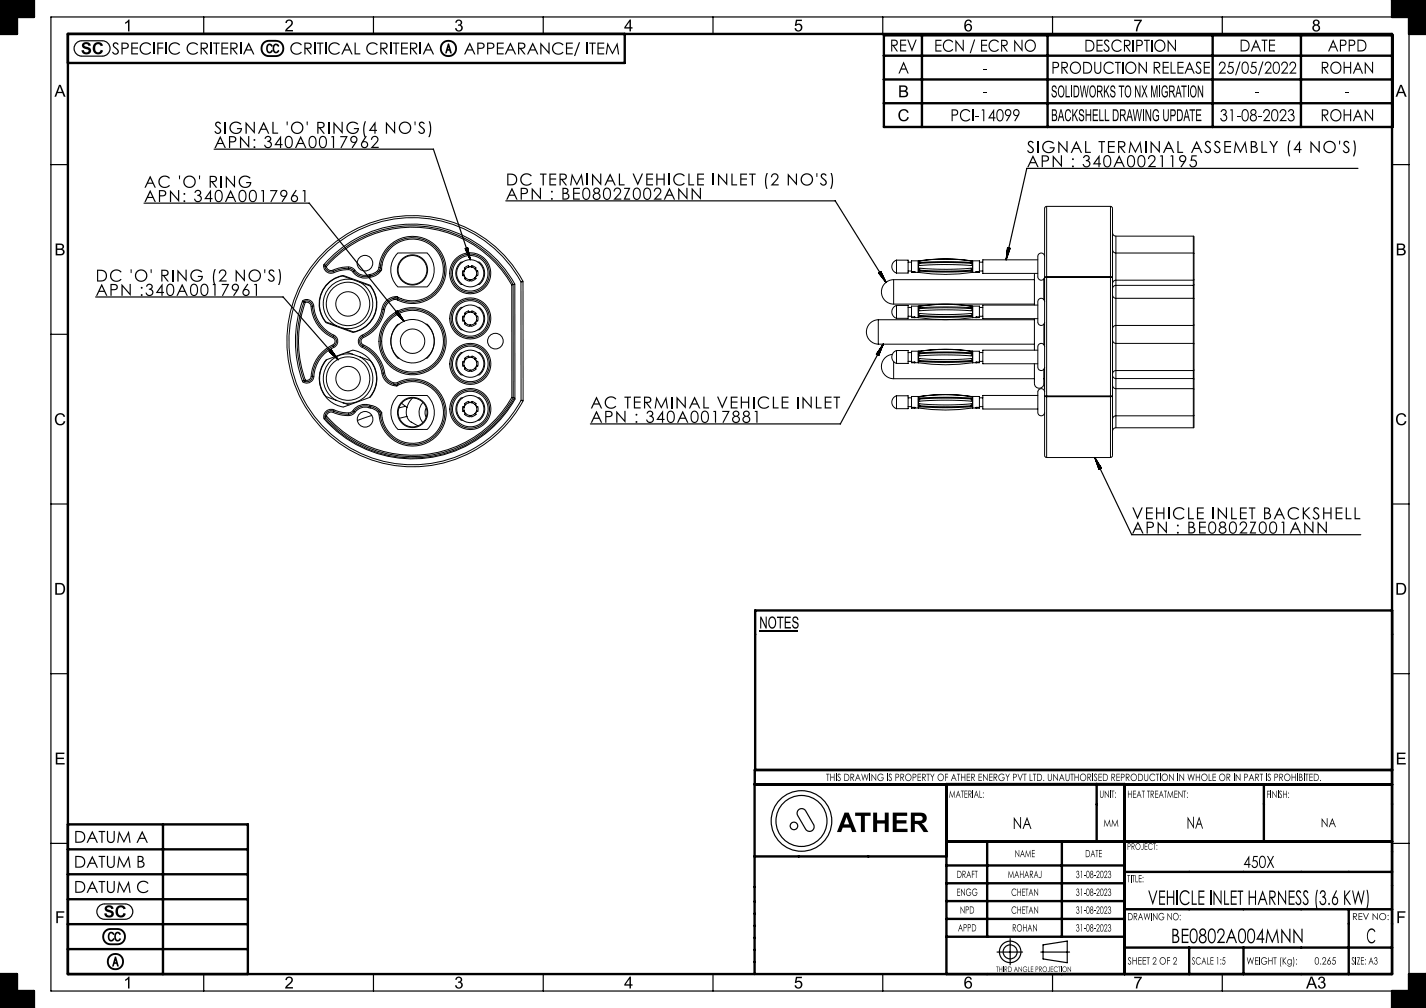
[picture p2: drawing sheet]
<svg xmlns="http://www.w3.org/2000/svg" width="420mm" height="297mm" viewBox="0 0 420 297" stroke-linecap="round" stroke-linejoin="round" font-family="sans-serif">
<g fill="none" stroke="#000" stroke-width=".35">
<path d="M0 6.4h5M0 6.3h5M0 6.2h5M0 6.1h5M0 6h5M0 5.9h5M0 5.8h5M0 5.7h5M0 5.6h5M0 5.5h5M0 5.4h5M0 5.3h5"/>
<path d="M0 5.2h5M0 5.1h5M0 5h5M0 4.9h10M0 4.8h10M0 4.7h10M0 4.6h10M0 4.5h10M0 4.4h10M0 4.3h10M0 4.2h10M0 4.1h10"/>
<path d="M0 4h10M0 3.9h10M0 3.8h10M0 3.7h10M0 3.6h10M0 3.5h10M0 3.4h10M0 3.3h10M0 3.2h10M0 3.1h10M0 3h10M0 2.9h10"/>
<path d="M0 2.8h10M0 2.7h10M0 2.6h10M0 2.5h10M0 2.4h10M0 2.3h10M0 2.2h10M0 2.1h10M0 2h10M0 1.9h10M0 1.8h10M0 1.7h10"/>
<path d="M0 1.6h10M0 1.5h10M0 1.4h10M0 1.3h10M0 1.2h10M0 1.1h10M0 1h10M0 .9h10M0 .8h10M0 .7h10M0 .6h10M0 .5h10"/>
<path d="M0 .4h10M0 .3h10M0 .2h10M0 .1h10M0 0h10M0 10h5M0 9.9h5M0 9.8h5M0 9.7h5M0 9.6h5M0 9.5h5M0 9.4h5"/>
<path d="M0 9.3h5M0 9.2h5M0 9.1h5M0 9h5M0 8.9h5M0 8.8h5M0 8.7h5M0 8.6h5M0 8.5h5M0 8.4h5M0 8.3h5M0 8.2h5"/>
<path d="M0 8.1h5M0 8h5M0 7.9h5M0 7.8h5M0 7.7h5M0 7.6h5M0 7.5h5M0 7.4h5M0 7.3h5M0 7.2h5M0 7.1h5M0 7h5"/>
<path d="M0 6.9h5M0 6.8h5M0 6.7h5M0 6.6h5M0 6.5h5M22.5 12.7l1-.6 .6-.1h6a2.26 2.26 0 0 1 2.3 2.3 2.26 2.26 0 0 1-2.3 2.2h-6a2.26 2.26 0 0 1-2.1-1.4 2.26 2.26 0 0 1 .5-2.4zM45.4 12.5v3.5M48.8 12.5v3.5M60 5v5M62.1 12.5v3.5M70.9 12.5v3.5M92.7 12.5v3.5"/>
<path d="M95.9 12.5v3.5M110 5v5M115.1 12.5v3.5M123.8 12.5v3.5M160 5v5M172.9 12.5v3.5M210 5v5M260 5v5M310 5v5M360 5v5M410 4.9h10M410 4.8h10"/>
<path d="M410 4.7h10M410 4.6h10M410 4.5h10M410 4.4h10M410 4.3h10M410 4.2h10M410 4.1h10M410 4h10M410 3.9h10M410 3.8h10M410 3.7h10M410 3.6h10"/>
<path d="M410 3.5h10M410 3.4h10M410 3.3h10M410 3.2h10M410 3.1h10M410 3h10M410 2.9h10M410 2.8h10M410 2.7h10M410 2.6h10M410 2.5h10M410 2.4h10"/>
<path d="M410 2.3h10M410 2.2h10M410 2.1h10M410 2h10M410 1.9h10M410 1.8h10M410 1.7h10M410 1.6h10M410 1.5h10M410 1.4h10M410 1.3h10M410 1.2h10"/>
<path d="M410 1.1h10M410 1h10M410 .9h10M410 .8h10M410 .7h10M410 .6h10M410 .5h10M410 .4h10M410 .3h10M410 .2h10M410 .1h10M410 0h10"/>
<path d="M415 6.4h5M415 6.3h5M415 6.2h5M415 6.1h5M415 6h5M415 5.9h5M415 5.8h5M415 5.7h5M415 5.6h5M415 5.5h5M415 5.4h5M415 5.3h5"/>
<path d="M415 5.2h5M415 5.1h5M415 5h5M415 5v287M415 10h5M415 9.9h5M415 9.8h5M415 9.7h5M415 9.6h5M415 9.5h5M415 9.4h5M415 9.3h5"/>
<path d="M415 9.2h5M415 9.1h5M415 9h5M415 8.9h5M415 8.8h5M415 8.7h5M415 8.6h5M415 8.5h5M415 8.4h5M415 8.3h5M415 8.2h5M415 8.1h5"/>
<path d="M415 8h5M415 7.9h5M415 7.8h5M415 7.7h5M415 7.6h5M415 7.5h5M415 7.4h5M415 7.3h5M415 7.2h5M415 7.1h5M415 7h5M415 6.9h5"/>
<path d="M415 6.8h5M415 6.7h5M415 6.6h5M415 6.5h5M420 5h-405v287h405M15 48.5h5M42.4 59.9h48.7l27.9 34.7M63.1 43.9h64.5l10.9 32.6M149 59.2h97l15 24M400 49.6h-97.6l-6.1 27M410 48.5h5M137 73.3l.7-.3 .8 3.5z"/>
<path d="M137.1 73.3l.1 .4M137.2 73.2l.4 1.4M137.2 73.2l.6 1.8M137.3 73.2l.9 2.7M137.4 73.1l1.1 3.2M137.5 73.1l.8 2.3M137.7 73l.1 .5M137.9 74l-.3-.9 .6 1.8M296.7 73.5l.1-.5-.2 .9M296.9 73l-.4 1.9M297 73.1l-.5 2.3M297 74.5l.3-1.4-.4 1.9"/>
<path d="M297.1 73.1l-.7 3.2M297.2 73.1l-.6 2.8M297.4 73.2l-.1 .4M297.5 73.2l-1.2 3.4M297.5 73.2l-.8-.2-.4 3.6M15 98.5h5M28.2 87.5h55.2l16.2 18.5M116.5 92.1l.6-.5 1.9 3zM116.5 92.1l.3 .3M116.5 92l.6 .8M117.3 92l-.3-.4 .6 .8M117.8 93.4l-1.2-1.4 1.5 1.8"/>
<path d="M117.8 92.8l-.9-1.1 1.4 1.9M118.6 94l-1.8-2.2 2.1 2.6M258.8 80.4l.3 .4M259 80.3l1.2 2M259 80.3l1.5 2.4M259.2 80.2l1.5 2.4M259.2 80.1l1.3 2.1M259.3 80.1l.7 1.2M259.3 80.1l.5 .8M259.4 81.2l-.5-.8 .8 1.1M259.4 80l.2 .4M259.4 80l1.6 3.2"/>
<path d="M259.4 80l-.6 .4 2.2 2.8M97 103.6l.5-.5 2.1 2.9zM97 103.5l.3 .4M97 103.5l.7 .7M97.1 103.5l.9 1M97.1 103.4l1.6 1.8M97.2 103.4l1.9 2.1M97.3 103.3l1.9 2.1M97.3 103.2l1.6 1.8M97.4 103.2l1 1M97.5 103.1l.6 .8M258.3 104.2l-.2 .2"/>
<path d="M258.5 103.8l-.3 .6M259.1 104.1l-.3 .6 .1-.2M259.1 103l-.9 1.4M259.3 102.6l-1 1.9M259.4 103.2l-.8 1.4M259.6 102.7l-1 1.9M259.9 101.8l-1.5 2.7M260 101.9l-1.5 2.7M260.1 101.4l-12.6 23.5h-73.6M260.1 101.4l-2 3M260.1 101.4l-1.3 3.3-.7-.3M322.5 134.8l10.8 22.8h67.5"/>
<path d="M322.5 134.8l1.8 3.1-.7 .3zM322.7 135.2l1.3 2.8M322.8 135.7l1.1 2.4M322.9 136.2l.9 1.9M323 135.6l1.1 2.4M323.1 136.6l.7 1.5M323.4 137.5l.3 .7-.1-.2M323.5 136.4l.7 1.5-.5-1.1M324.2 137.6l.1 .3M15 148.5h5M410 148.5h5M15 198.5h5"/>
<path d="M410 198.5h5M235.1 238.7a1.36 1.36 0 0 1 2.2 .2l2.3 4a1.36 1.36 0 0 1-.5 1.9 1.36 1.36 0 0 1-1.8-.5l-2.4-4a1.36 1.36 0 0 1 .2-1.6zM15 248.5h5M410 248.5h5M29.2 267l1-.6 .6-.1h6.1a2.26 2.26 0 0 1 2.2 2.3 2.26 2.26 0 0 1-2.2 2.3h-6.1a2.26 2.26 0 0 1-2.1-1.4 2.26 2.26 0 0 1 .5-2.5zM297.5 276.5v7.8M307.2 278.4l7.1-1.1v6.4l-7.1-1.2zM0 292.3h10M0 292.2h10M0 292.1h10M0 292h10M0 291.9h5"/>
<path d="M0 291.8h5M0 291.7h5M0 291.6h5M0 291.5h5M0 291.4h5M0 291.3h5M0 291.2h5M0 291.1h5M0 291h5M0 290.9h5M0 290.8h5M0 290.7h5"/>
<path d="M0 290.6h5M0 290.5h5M0 290.4h5M0 290.3h5M0 290.2h5M0 290.1h5M0 290h5M0 289.9h5M0 289.8h5M0 289.7h5M0 289.6h5M0 289.5h5"/>
<path d="M0 289.4h5M0 289.3h5M0 289.2h5M0 289.1h5M0 289h5M0 288.9h5M0 288.8h5M0 288.7h5M0 288.6h5M0 288.5h5M0 288.4h5M0 288.3h5"/>
<path d="M0 288.2h5M0 288.1h5M0 288h5M0 287.9h5M0 287.8h5M0 287.7h5M0 287.6h5M0 287.5h5M0 287.4h5M0 287.3h5M0 287.2h5M0 287.1h5"/>
<path d="M0 287h5M0 297h10M0 296.9h10M0 296.8h10M0 296.7h10M0 296.6h10M0 296.5h10M0 296.4h10M0 296.3h10M0 296.2h10M0 296.1h10M0 296h10"/>
<path d="M0 295.9h10M0 295.8h10M0 295.7h10M0 295.6h10M0 295.5h10M0 295.4h10M0 295.3h10M0 295.2h10M0 295.1h10M0 295h10M0 294.9h10M0 294.8h10"/>
<path d="M0 294.7h10M0 294.6h10M0 294.5h10M0 294.4h10M0 294.3h10M0 294.2h10M0 294.1h10M0 294h10M0 293.9h10M0 293.8h10M0 293.7h10M0 293.6h10"/>
<path d="M0 293.5h10M0 293.4h10M0 293.3h10M0 293.2h10M0 293.1h10M0 293h10M0 292.9h10M0 292.8h10M0 292.7h10M0 292.6h10M0 292.5h10M0 292.4h10"/>
<path d="M60 287v5M110 287v5M160 287v5M210 287v5M260 287v5M293.7 280.5h7.5M306.5 280.5h8.5M310 287v5M360 287v5M410 292.3h10M410 292.2h10M410 292.1h10"/>
<path d="M410 297h10M410 296.9h10M410 296.8h10M410 296.7h10M410 296.6h10M410 296.5h10M410 296.4h10M410 296.3h10M410 296.2h10M410 296.1h10M410 296h10M410 295.9h10"/>
<path d="M410 295.8h10M410 295.7h10M410 295.6h10M410 295.5h10M410 295.4h10M410 295.3h10M410 295.2h10M410 295.1h10M410 295h10M410 294.9h10M410 294.8h10M410 294.7h10"/>
<path d="M410 294.6h10M410 294.5h10M410 294.4h10M410 294.3h10M410 294.2h10M410 294.1h10M410 294h10M410 293.9h10M410 293.8h10M410 293.7h10M410 293.6h10M410 293.5h10"/>
<path d="M410 293.4h10M410 293.3h10M410 293.2h10M410 293.1h10M410 293h10M410 292.9h10M410 292.8h10M410 292.7h10M410 292.6h10M410 292.5h10M410 292.4h10M415 291.9h5"/>
<path d="M415 291.8h5M415 291.7h5M415 291.6h5M415 291.5h5M415 291.4h5M415 291.3h5M415 291.2h5M415 291.1h5M415 291h5M415 290.9h5M415 290.8h5M415 290.7h5"/>
<path d="M415 290.6h5M415 290.5h5M415 290.4h5M415 290.3h5M415 290.2h5M415 290.1h5M415 290h5M415 289.9h5M415 289.8h5M415 289.7h5M415 289.6h5M415 289.5h5"/>
<path d="M415 289.4h5M415 289.3h5M415 289.2h5M415 289.1h5M415 289h5M415 288.9h5M415 288.8h5M415 288.7h5M415 288.6h5M415 288.5h5M415 288.4h5M415 288.3h5"/>
<path d="M415 288.2h5M415 288.1h5M415 288h5M415 287.9h5M415 287.8h5M415 287.7h5M415 287.6h5M415 287.5h5M415 287.4h5M415 287.3h5M415 287.2h5M415 287.1h5"/>
<path d="M415 287h5"/>
<circle cx="233.8" cy="243.4" r="1.11"/>
<circle cx="236.1" cy="241.9" r="8.9"/>
<circle cx="236.1" cy="241.9" r="7.5"/>
<circle cx="297.5" cy="280.5" r="3.2"/>
<circle cx="297.5" cy="280.5" r="2.06"/>
</g>
<g fill="#000">
<path d="M24.5 12.7a1.43 1.43 0 0 1 2.2 .8h-.7a.57 .57 0 0 0-.6-.5 .57 .57 0 0 0-.5 .5 2.04 2.04 0 0 1 1.9 1.4 1.46 1.46 0 0 1-1.4 1.1 1.46 1.46 0 0 1-1.4-1.2h.7a.69 .69 0 0 0 .7 .6 .69 .69 0 0 0 .7-.7 2.28 2.28 0 0 1-2-1.3z" fill-rule="evenodd"/>
<path d="M27.8 12.9a1.55 1.55 0 0 1 2.5 .5l-.7 .2a.86 .86 0 0 0-1.1-.5 .86 .86 0 0 0-.5 1.1 .86 .86 0 0 0 .6 1.2 .86 .86 0 0 0 1.1-.7l.7 .2a1.64 1.64 0 0 1-2.3 .9 1.64 1.64 0 0 1-.7-2.3z" fill-rule="evenodd"/>
<path d="M33.4 12.7l.7-.2 .4 .1 .5 .4-.3 .2a.59 .59 0 0 0-.6-.3 .59 .59 0 0 0-.5 .4l.2 .4a1.53 1.53 0 0 1 .9 2.1 1.09 1.09 0 0 1-1.7-.4l.3-.2a.69 .69 0 0 0 .7 .6 .69 .69 0 0 0 .7-.6l-1.5-1.6z" fill-rule="evenodd"/>
<path d="M35.8 12.5h.7a1 1 0 0 1 1.4 .8 1 1 0 0 1-1.1 1.1h-.7v1.6h-.3zM36.1 12.9v1.2h.6a.64 .64 0 0 0 .9-.6 .64 .64 0 0 0-.9-.6z" fill-rule="evenodd"/>
<path d="M38.7 12.5h2v.4h-1.7v1.1h1.6v.3h-1.6v1.4h1.6v.3h-1.9z" fill-rule="evenodd"/>
<path d="M41.6 13a1.97 1.97 0 0 1 2.9 .2l-.3 .2a1.54 1.54 0 0 0-2.2-.2 1.54 1.54 0 0 0 0 2.3 1.54 1.54 0 0 0 2.2-.3l.3 .2a1.9 1.9 0 0 1-2.7 .3 1.9 1.9 0 0 1-.2-2.7z" fill-rule="evenodd"/>
<path d="M46.3 12.5h1.8v.4h-1.4v1.1h1.4v.3h-1.4v1.7h-.4z" fill-rule="evenodd"/>
<path d="M50.2 13a1.97 1.97 0 0 1 2.9 .2l-.3 .2a1.54 1.54 0 0 0-2.3-.2 1.54 1.54 0 0 0 0 2.3 1.54 1.54 0 0 0 2.3-.3l.3 .2a1.9 1.9 0 0 1-2.8 .3 1.9 1.9 0 0 1-.1-2.7z" fill-rule="evenodd"/>
<path d="M55.5 13a1.97 1.97 0 0 1 2.9 .2l-.3 .2a1.54 1.54 0 0 0-2.3-.2 1.54 1.54 0 0 0 0 2.3 1.54 1.54 0 0 0 2.3-.3l.3 .2a1.9 1.9 0 0 1-2.8 .3 1.9 1.9 0 0 1-.1-2.7z" fill-rule="evenodd"/>
<path d="M59.1 12.5h.7a1.01 1.01 0 0 1 1.5 .8 1.01 1.01 0 0 1-1.2 1.1l1.2 1.6h-.4l-1.3-1.6h-.2v1.6h-.3zM59.4 12.9v1.2h.6a.64 .64 0 0 0 .9-.6 .64 .64 0 0 0-.8-.6z" fill-rule="evenodd"/>
<path d="M62.8 12.5h1.9v.4h-.8v3.1h-.3v-3.1h-.8z" fill-rule="evenodd"/>
<path d="M65.2 12.5h2v.4h-1.6v1.1h1.6v.3h-1.6v1.4h1.6v.3h-2z" fill-rule="evenodd"/>
<path d="M67.8 12.5h.7a1.01 1.01 0 0 1 1.5 .8 1.01 1.01 0 0 1-1.2 1.1l1.3 1.6h-.5l-1.2-1.6h-.2v1.6h-.4zM68.2 12.9v1.2h.6a.64 .64 0 0 0 .9-.6 .64 .64 0 0 0-.9-.6z" fill-rule="evenodd"/>
<path d="M73.2 12.5l1.7 3.5h-.3l-.6-1.1h-1.5l-.5 1.1h-.4zM73.3 13.3l-.6 1.3h1.2z" fill-rule="evenodd"/>
<path d="M77.5 12.5l.9-.6 .8-.2a5.7 5.7 0 0 1 3.2 .3 2.55 2.55 0 0 1 1.3 2.9 2.55 2.55 0 0 1-2.5 1.9h-2a2.53 2.53 0 0 1-2.3-1.6 2.53 2.53 0 0 1 .6-2.7zM77.9 12.9a1.99 1.99 0 0 0-.5 2.1 1.99 1.99 0 0 0 1.8 1.3h2a1.98 1.98 0 0 0 2-2 1.98 1.98 0 0 0-2-2h-2.4zM78.7 13.1l.5-.3a1.02 1.02 0 0 1 1.2 .7l-.4 .3-.6-.5a1.18 1.18 0 0 0 0 2l.6-.6 .4 .3a1.08 1.08 0 0 1-1.4 .7 1.08 1.08 0 0 1-.6-1.4zM80.6 13.1l.5-.3a1 1 0 0 1 1.2 .7l-.4 .3-.6-.5a1.17 1.17 0 0 0 0 2l.6-.6 .4 .3a1.08 1.08 0 0 1-1.4 .7 1.08 1.08 0 0 1-.6-1.4z" fill-rule="evenodd"/>
<path d="M86 13a1.97 1.97 0 0 1 2.9 .2l-.3 .2a1.54 1.54 0 0 0-2.2-.2 1.54 1.54 0 0 0 0 2.3 1.54 1.54 0 0 0 2.2-.3l.3 .2a1.9 1.9 0 0 1-2.7 .3 1.9 1.9 0 0 1-.2-2.7z" fill-rule="evenodd"/>
<path d="M89.6 12.5h.7a1.01 1.01 0 0 1 1.5 .8 1.01 1.01 0 0 1-1.2 1.1l1.3 1.6h-.5l-1.2-1.6h-.2v1.6h-.4zM90 12.9v1.2h.6a.64 .64 0 0 0 .9-.6 .64 .64 0 0 0-.9-.6z" fill-rule="evenodd"/>
<path d="M93.3 12.5h2v.4h-.8v3.1h-.4v-3.1h-.8z" fill-rule="evenodd"/>
<path d="M97.2 13a1.97 1.97 0 0 1 2.9 .2l-.3 .2a1.54 1.54 0 0 0-2.2-.2 1.54 1.54 0 0 0 0 2.3 1.54 1.54 0 0 0 2.2-.3l.3 .2a1.9 1.9 0 0 1-2.7 .3 1.9 1.9 0 0 1-.2-2.7z" fill-rule="evenodd"/>
<path d="M102.2 12.5l1.7 3.5h-.4l-.5-1.1h-1.6l-.5 1.1h-.4zM102.2 13.3l-.6 1.3h1.2z" fill-rule="evenodd"/>
<path d="M104.4 12.5h.4v3.2h1.3v.3h-1.7z" fill-rule="evenodd"/>
<path d="M108.4 13a1.97 1.97 0 0 1 2.9 .2l-.3 .2a1.54 1.54 0 0 0-2.3-.2 1.54 1.54 0 0 0 0 2.3 1.54 1.54 0 0 0 2.3-.3l.3 .2a1.9 1.9 0 0 1-2.8 .3 1.9 1.9 0 0 1-.1-2.7z" fill-rule="evenodd"/>
<path d="M112 12.5h.7a1.01 1.01 0 0 1 1.5 .8 1.01 1.01 0 0 1-1.2 1.1l1.2 1.6h-.4l-1.2-1.6h-.2v1.6h-.4zM112.4 12.9v1.2h.6a.64 .64 0 0 0 .8-.6 .64 .64 0 0 0-.8-.6z" fill-rule="evenodd"/>
<path d="M115.7 12.5h1.9v.4h-.8v3.1h-.3v-3.1h-.8z" fill-rule="evenodd"/>
<path d="M118.1 12.5h2v.4h-1.6v1.1h1.6v.3h-1.6v1.4h1.6v.3h-2z" fill-rule="evenodd"/>
<path d="M120.8 12.5h.6a1.01 1.01 0 0 1 1.5 .8 1.01 1.01 0 0 1-1.2 1.1l1.3 1.6h-.4l-1.3-1.6h-.2v1.6h-.3zM121.1 12.9v1.2h.6a.64 .64 0 0 0 .9-.6 .64 .64 0 0 0-.9-.6z" fill-rule="evenodd"/>
<path d="M126.1 12.5l1.8 3.5h-.4l-.6-1.1h-1.5l-.5 1.1h-.4zM126.2 13.3l-.6 1.3h1.2z" fill-rule="evenodd"/>
<path d="M129.5 14.3a2.55 2.55 0 0 1 5.1 0 2.55 2.55 0 0 1-5.1 0zM130.1 14.3a2 2 0 0 0 4 0 2 2 0 0 0-4 0zM131.9 12.8h.4l.8 2.9h-.5l-.2-.8h-.6l-.2 .8h-.5zM132.1 13.9l-.2 .6h.3z" fill-rule="evenodd"/>
<path d="M138.3 12.5l1.7 3.5h-.3l-.6-1.1h-1.5l-.5 1.1h-.4zM138.4 13.3l-.6 1.3h1.2z" fill-rule="evenodd"/>
<path d="M140.6 12.5h.7a1 1 0 0 1 1.4 .8 1 1 0 0 1-1.1 1.1h-.7v1.6h-.3zM140.9 12.9v1.2h.6a.64 .64 0 0 0 .9-.6 .64 .64 0 0 0-.9-.6z" fill-rule="evenodd"/>
<path d="M143.5 12.5h.7a1 1 0 0 1 1.4 .8 1 1 0 0 1-1.2 1.1h-.6v1.6h-.3zM143.8 12.9v1.2h.6a.64 .64 0 0 0 .9-.6 .64 .64 0 0 0-.9-.6z" fill-rule="evenodd"/>
<path d="M146.3 12.5h2.1v.4h-1.7v1.1h1.6v.3h-1.6v1.4h1.6v.3h-2z" fill-rule="evenodd"/>
<path d="M150.3 12.5l1.7 3.5h-.4l-.5-1.1h-1.5l-.6 1.1h-.4zM150.3 13.3l-.6 1.3h1.2z" fill-rule="evenodd"/>
<path d="M152.6 12.5h.7a1.01 1.01 0 0 1 1.5 .8 1.01 1.01 0 0 1-1.2 1.1l1.2 1.6h-.4l-1.3-1.6h-.2v1.6h-.3zM152.9 12.9v1.2h.6a.64 .64 0 0 0 .9-.6 .64 .64 0 0 0-.9-.6z" fill-rule="evenodd"/>
<path d="M156.9 12.5l1.7 3.5h-.4l-.5-1.1h-1.6l-.5 1.1h-.4zM156.9 13.3l-.6 1.3h1.2z" fill-rule="evenodd"/>
<path d="M159.1 12.5l2.4 2.7v-2.7h.4v3.5l-2.4-2.6v2.6h-.4z" fill-rule="evenodd"/>
<path d="M163.1 13a1.97 1.97 0 0 1 2.9 .2l-.3 .2a1.54 1.54 0 0 0-2.3-.2 1.54 1.54 0 0 0 0 2.3 1.54 1.54 0 0 0 2.3-.3l.3 .2a1.9 1.9 0 0 1-2.8 .3 1.9 1.9 0 0 1-.1-2.7z" fill-rule="evenodd"/>
<path d="M166.7 12.5h2v.4h-1.7v1.1h1.7v.3h-1.7v1.4h1.7v.3h-2z" fill-rule="evenodd"/>
<path d="M170.5 12.5h.4l-1.5 4h-.4z" fill-rule="evenodd"/>
<path d="M173.5 12.5h2v.4h-.8v3.1h-.4v-3.1h-.8z" fill-rule="evenodd"/>
<path d="M176 12.5h2v.4h-1.7v1.1h1.7v.3h-1.7v1.4h1.7v.3h-2z" fill-rule="evenodd"/>
<path d="M178.9 12.5l1.5 2.9 1.5-2.9 .5 3.5h-.4l-.3-2.5-1.4 2.5-1.2-2.5-.4 2.5h-.3z" fill-rule="evenodd"/>
<path d="M30.8 274.2l1-.6 .8-.2a5.7 5.7 0 0 1 3.1 .3 2.55 2.55 0 0 1 1.3 2.9 2.55 2.55 0 0 1-2.4 1.9h-2a2.53 2.53 0 0 1-2.4-1.6 2.53 2.53 0 0 1 .6-2.7zM31.2 274.6a1.99 1.99 0 0 0-.4 2.1 1.99 1.99 0 0 0 1.8 1.3h2a1.98 1.98 0 0 0 1.9-2 1.98 1.98 0 0 0-1.9-2h-2.4zM32.1 274.8l.4-.3a1.02 1.02 0 0 1 1.2 .7l-.4 .3-.6-.5a1.18 1.18 0 0 0 0 1.9l.7-.5 .4 .3a1.08 1.08 0 0 1-1.4 .7 1.08 1.08 0 0 1-.7-1.4zM34 274.8l.4-.3a1 1 0 0 1 1.2 .7l-.3 .3-.7-.5a1.17 1.17 0 0 0 0 1.9l.7-.5 .4 .3a1.08 1.08 0 0 1-1.4 .7 1.08 1.08 0 0 1-.7-1.4z" fill-rule="evenodd"/>
</g>
<path d="M223.6 185.9h11.5" fill="none" stroke="#000" stroke-width=".36"/>
<g fill="none" stroke="#000" stroke-width=".29">
<path d="M95.3 78.1a34.5 34.5 0 0 1 56.3 5.6M95.3 78.1a2.19 2.19 0 0 0 3.1 2.2M95.3 78.1l.4-.1a2.07 2.07 0 0 0 2.3 2.1l.2-.1M95.8 78.3a34 34 0 0 1 55.3 5.5M95.8 78.3l-.1 .3 .4-.1M95.8 78.3l.3 .2M96.1 78.5a33.6 33.6 0 0 1 54.6 5.4M96.1 78.5a1.39 1.39 0 0 0 2 1.1M98.1 79.6l.1 .4M98.2 80l.2 .3M102.6 79.5l.8 .1 .5 .5M102.6 79.5l-2.4 .2-1.8 .6"/>
<path d="M102.6 79.1l1.1 .3 .5 .5M102.6 79.1l-2.5 .2-1.9 .7M102.6 79.1v.4M102.7 78.7l-2.7 .2-1.9 .7M102.7 78.7l.8 .1 1.1 .9M102.7 78.7l-.1 .4M104.2 79.9a4 4 0 0 0 4.6 1.4M104.2 79.9l-.3 .2M104.6 79.7a3.6 3.6 0 0 0 4 1.3M104.6 79.7l-.4 .2M111.2 79.8l-.8 .6-1.3 .5M111.2 79.8l.3 .3"/>
<path d="M111.6 78.8l-.4 1M111.6 78.8h.4M111.6 78.8a9.9 9.9 0 0 1 12.2-8.8 9.9 9.9 0 0 1 6.9 13.3 9.9 9.9 0 0 1-14.2 4.9l-.5 .1M112 78.8l-.5 1.3M112 78.8a9.5 9.5 0 0 1 11.4-8.6 9.5 9.5 0 0 1 7.1 12.4 9.5 9.5 0 0 1-13.2 5.4M112 78.8l.4 .7M112.4 79.5l-1.1 1.3-2.1 .8M112.4 79.5a9.1 9.1 0 0 1 10.7-8.9 9.1 9.1 0 0 1 6.9 12.1 9.1 9.1 0 0 1-13.1 4.7M112.4 79.5l-.9 .6M117.2 74.5h8.6a7 7 0 0 1 0 10h-8.6a7 7 0 0 1 0-10zM136.2 77.2a2.45 2.45 0 0 0-1.7 1.8 4.2 4.2 0 0 0 1.3 4.8h.4M136.3 79.8l.4 .1"/>
<path d="M136.8 79l.3 .2M137 79.2l-.4 .7M138 78.3l-1.2 .7M138 78.3l.1 .4M138 78.3v.4M138.9 78.6h-.8M139 78.3l-.1 .4M139 78.7v-.4l1.2 .7M140 79.2l.4 .7M140.2 79l-.4 .2M140.2 79l-.3 .2M140.7 79.8l-.4 .2"/>
<path d="M140.7 79.8v1.4M140.7 79.8l-.4 .1M140.7 77.2h.5a4.2 4.2 0 0 1 0 6.6h-.4M264 76.7a1.99 1.99 0 0 0-1.3 1.9 1.99 1.99 0 0 0 1.3 1.9M264 76.7v3.8M264 76.7h3.5v3.8h-3.5M267.5 77.3h1M267.5 79.9h1M270.4 76.9h-1.9v3.2M270.4 76.9v3.4M270.5 76.8l-.1 .1M270.5 76.8v3.5"/>
<path d="M270.5 76.8l.4 .1M270.5 76.8h.1M270.6 79.3l.4 .3M270.9 76.8a51.4 51.4 0 0 1 15.1 0M270.9 76.8h-.4M270.9 76.9a51.1 51.1 0 0 1 15.1 0M270.9 77.3a123.6 123.6 0 0 1 15.1 0M270.9 77.3l-.4 .4 .4 .5a101.3 101.3 0 0 1 15.2 0l.3-.5-.4-.4M270.9 79.9l-.4-.4 .4-.5a89.7 89.7 0 0 0 15.2 0l.3 .5-.4 .4M270.9 79.9a104.3 104.3 0 0 0 15.1 0M270.9 77.3l.1 .3M270.9 76.8v.1"/>
<path d="M271 77.6l-.4 .2v.3M271 77.6a111 111 0 0 1 15 0M271 79.6a95.9 95.9 0 0 0 15 0M271 79.6l-.1 .3M286 77.6l.3 .2v.3M286 79.6v.3M286 76.8h.4M286 77.3v.3M286 76.8v.1M286.4 79.2l-.4 .4M286.4 76.8h.1M286.4 76.8l.1 .1"/>
<path d="M286.4 76.8v3.5M286.5 76.9h2v3.2M286.5 76.9v3.4M288.5 77.3h1M288.5 79.9h1M305.7 76.6h-16.2v4h16.2M307.7 75.6a1.03 1.03 0 0 0-1.3-1 1.03 1.03 0 0 0-.7 1.4v2.6a7.3 7.3 0 0 0 .3 3.7 1 1 0 0 0 1.1 .2 1 1 0 0 0 .6-.9M308.3 60.8l-.5 .2a11.5 11.5 0 0 0-.1 4.5v16.2M308.3 60.8v20.7M308.3 60.8h18.8M327.1 60.8l.4 .2a11.5 11.5 0 0 1 .2 4.5v16.2M327.1 60.8v20.7"/>
<path d="M327.7 73.6a1 1 0 0 0 1 1M327.7 68.6a1 1 0 0 0 1 1M328.7 74.6v8M328.7 69.6v5M328.7 74.6h22.8M328.7 69.6h22.8M351.5 74.6a4.1 4.1 0 0 1 .2 2.6v5.2l-.2 .2M351.5 69.6l.2 .2v4.9M351.5 74.6v8M351.5 69.6v5M89.1 88.6a2.09 2.09 0 0 1 3.3 1.6M89.1 88.6a34.5 34.5 0 0 0 .1 23.9"/>
<path d="M89.1 88.6l.1 .4a2 2 0 0 1 2.7 .8l.1 .4M89.5 89a34 34 0 0 0 .1 23.2M89.5 89l.3-.3 .1 .4M89.5 89l.4 .1M89.9 89.1l.3-.1a1.29 1.29 0 0 1 1.4 1.3M89.9 89.1a33.6 33.6 0 0 0 0 22.9M91.6 90.3a10.9 10.9 0 0 0 6.4 9.2M92 90.2a10.5 10.5 0 0 0 6.2 8.9M92 90.2l-.4 .1M92.4 90.2a10.1 10.1 0 0 0 5.9 8.6M92.4 90.2h-.4M96.3 83.8a8.5 8.5 0 0 1 4.8-2.6l7.9 2.8a8.5 8.5 0 0 1-5.1 13.9l-7.9-2.8a8.5 8.5 0 0 1 .3-11.3z"/>
<path d="M98 99.5a1.18 1.18 0 0 1 .7 1.1 1.18 1.18 0 0 1-.7 1M98.2 99.1a1.58 1.58 0 0 1 .9 1.5 1.58 1.58 0 0 1-.9 1.4M98.2 99.1l-.2 .4M98.3 98.8a1.98 1.98 0 0 1 1.2 1.8 1.98 1.98 0 0 1-1.2 1.8M98.3 98.8l-.1 .3M98.9 95.9l2.3 .8M98.9 95.9l.2 .1M100.9 96.7h.3M103.8 82.4a7.3 7.3 0 0 0-8.2 4.7 7.3 7.3 0 0 0 3.3 8.8M103.8 82.4l-2.9-1.1a8.4 8.4 0 0 0-4.9 13.5l2.9 1.1M103.8 82.4l2.3 .8M103.8 82.4h.1"/>
<path d="M103.9 80.1a4.4 4.4 0 0 0 5 1.6M105.9 83.1l.2 .1M106.1 83.2a7.3 7.3 0 0 1 3.3 8.8 7.3 7.3 0 0 1-8.2 4.7M106.1 83.2l2.9 1.1a8.4 8.4 0 0 1-4.9 13.5l-2.9-1.1M106.7 98.7a1.98 1.98 0 0 0-1.2 1.8 1.98 1.98 0 0 0 1.2 1.9M106.7 98.7l.2 .4M106.9 99.1a1.58 1.58 0 0 0-1 1.4 1.58 1.58 0 0 0 1 1.5M106.9 99.1l.1 .4M107 99.5a1.18 1.18 0 0 0-.7 1 1.18 1.18 0 0 0 .7 1.1M108.6 81l.2 .3M108.8 81.3l.1 .4M109.1 80.9l-.5 .1"/>
<path d="M109.1 80.9v.3M109.1 81.2l-.3 .1M109.1 81.2l.1 .4M109.2 81.6l-.3 .1M111.5 80.1l-.9 .6-1.5 .5M112.5 91.1a10.1 10.1 0 0 1-5.8 7.6M112.5 91.1l.4 .1M112.9 91.2a10.5 10.5 0 0 1-6 7.9M112.9 91.2h.4M113.3 91.2a10.9 10.9 0 0 1-6.3 8.3M115.9 87.9l1.4 .1M115.9 87.9a4 4 0 0 0-3 3.3"/>
<path d="M115.9 87.9l.1 .4M116 88.3l-1.1 .5-.9 .8-.7 1.6M116.9 87.4a4.4 4.4 0 0 0-4.4 3.7M116.9 87.4l-1 .5M116.9 87.4l.4 .6M117.3 88l-.2 .4M117.5 95.5h-.3a7 7 0 0 0 0 10h.3M125.5 95.5h.3a7 7 0 0 1 0 10h-.3M136.2 90.6a2.45 2.45 0 0 0-1.7 1.8 4.2 4.2 0 0 0 1.3 4.8h.4M136.4 93.2l.3 .1M136.6 81.1l.4 .8M136.6 94.5l.4 .7"/>
<path d="M136.6 81l-.3 .2M136.7 94.4l-.4 .2M136.7 80l-.4-.2v1.4M136.7 93.4l-.4-.2v1.4M136.7 81.1l-.4 .1M136.7 94.5l-.4 .1M136.8 82.1l1.2 .7h.3v-.4M136.8 92.3l.3 .3M136.8 92.3l.3 .2M136.8 95.4l1.2 .7 .3 .1 .1-.4M137 92.5l-.4 .8M137.1 81.8l-.3 .3"/>
<path d="M137.1 95.1l-.3 .3M137.2 81.9l-.4 .2M137.2 95.2l-.4 .2M138 91.6l-1.2 .7M138 91.6l.1 .4M138 91.6v.4M138.6 82.5h-.3M138.7 95.9h-.3M138.9 91.9h-.8M139 91.7l-.1 .3M139 92v-.4l1.2 .7M139.8 81.9l.4 .2"/>
<path d="M139.8 95.2l.4 .2M139.9 81.8l.3 .3-.5 .4-1 .3-.1-.4M139.9 95.1l.3 .3M140 92.5l.4 .8M140.2 92.3l-.4 .2M140.2 95.4l-1.2 .7-.3 .1-.1-.4M140.2 92.3l-.3 .3M140.3 81.1l.4 .1M140.3 94.5l.4 .1M140.3 81l.4 .2M140.3 94.3l.4 .3M140.4 81.1l-.4 .8"/>
<path d="M140.4 94.5l-.4 .7M140.7 93.2l-.4 .2M140.7 93.2v1.4M140.7 93.2l-.4 .1M140.8 90.6h.4a4.2 4.2 0 0 1 0 6.6h-.4M150.7 83.9l.1 33.2M151.1 83.8l-.4 .1M151.1 83.8l.1 33.4M151.6 83.7l-.5 .1M151.6 83.7l.1 33.9M153.4 83.1a36.4 36.4 0 0 0-55.1-10.6 36.4 36.4 0 0 0 0 56.1 36.4 36.4 0 0 0 55.2-10.6M153.4 83.1l.1 34.9"/>
<path d="M154 82.8v.2M154 82.8a37 37 0 0 0-56.1-10.8 37 37 0 0 0 .1 57.1 37 37 0 0 0 56-10.9M154 82.8l-.6 .3M154 83l-.6 .1M154 83l.1 35M258.7 94.2a3.6 3.6 0 0 0-3.5 3.6 3.6 3.6 0 0 0 3.5 3.6M258.7 94.2v7.2M258.7 94.2h46M263.2 82.4a3.6 3.6 0 0 0-3.6 3.6 3.6 3.6 0 0 0 3.6 3.6M263.2 82.4v7.2M263.2 82.4h41.5M263.2 89.6h41.5"/>
<path d="M264 90a1.99 1.99 0 0 0-1.3 1.9 1.99 1.99 0 0 0 1.3 1.9M264 90v3.8M264 90h3.5v3.8h-3.5M267.5 90.6h1M267.5 93.2h1M268.5 93.5l1.9 .1M268.5 93.4h1v.2M268.5 80.2l1.9 .1M268.5 80.1h1v.2M268.5 93.5h.9M268.5 80.1v.1M268.5 93.4v.1"/>
<path d="M268.5 80.2h.9M269.4 93.5v.1M269.4 80.2v.1M269.4 80.1v.1M269.4 93.4v.1M270.4 93.6h.1M270.4 90.2h-1.9v3.2M270.4 80.3h.1M270.4 90.2v3.4M270.5 90.2h-.1M270.5 93.6a53.6 53.6 0 0 0 15.9 0M270.5 80.3a53.6 53.6 0 0 0 15.9 0"/>
<path d="M270.5 90.2v3.4M270.5 90.2h.4M270.5 90.2h.1M270.6 92.6l.4 .3M270.9 93.2l-.4-.4 .4-.4a89.7 89.7 0 0 0 15.2 0l.3 .4-.4 .4M270.9 93.2a104.3 104.3 0 0 0 15.1 0M270.9 90.2a51.4 51.4 0 0 1 15.1 0M270.9 90.2h-.4M270.9 90.2a51.1 51.1 0 0 1 15.1 0M270.9 90.7a123.6 123.6 0 0 1 15.1 0M270.9 90.7l-.4 .4 .4 .5a101.3 101.3 0 0 1 15.2 0l.3-.5-.4-.4M270.9 90.7l.1 .2"/>
<path d="M270.9 90.2h.1M271 90.9l-.4 .3v.2M271 90.9a111 111 0 0 1 15 0M271 92.9a95.9 95.9 0 0 0 15 0M271 92.9l-.1 .3M286 90.9l.3 .3v.2M286 92.9v.3M286 90.2h.4M286 90.7v.2M286 90.2h.1M286.4 92.5l-.4 .4M286.4 90.2h.1"/>
<path d="M286.4 90.2v3.4M286.5 93.6h-.1M286.5 90.2h2v3.2M286.5 80.3h-.1M286.5 90.2v3.4M287.6 93.5v.1M287.6 80.2v.1M287.6 93.5h.9M287.6 80.1v.1M287.6 93.4v.1M287.6 80.2h.9M288.5 90.6h1"/>
<path d="M288.5 93.2h1M288.5 93.5l-2 .1M288.5 93.4h-1v.2M288.5 80.2l-2 .1M288.5 80.1h-1v.2M288.5 80.1v.1M288.5 93.4v.1M304.7 93.9v9.3v-.3M304.7 80.6v9.3M305.7 89.9h-16.2v4h16.2M307.5 82.4h.1M307.5 82.2v6.1"/>
<path d="M307.5 95.5v6.1M307.6 81.9v6.6M307.7 88.9a1.03 1.03 0 0 0-1.3-1 1.03 1.03 0 0 0-.7 1.4v2.6a7.3 7.3 0 0 0 .3 3.7 1 1 0 0 0 1.1 .2 1 1 0 0 0 .6-.9M307.7 81.7h.6M307.7 81.7v34.9M308.3 81.5l-.6 .2M308.3 81.5v.2M308.3 81.5h18.8M308.3 81.7h18.8M308.3 81.7v35M327.1 81.5l.6 .2M327.1 81.5v.2"/>
<path d="M327.1 81.7v35M327.7 86.9a1 1 0 0 0 1 1M327.7 81.7h-.6M327.7 81.7v34.9M328.7 82.6a1 1 0 0 0-1 1M328.7 95.9a1 1 0 0 0-1 1M328.7 84.1a1 1 0 0 0-1 1M328.7 87.9v8M328.7 82.6v1.5M328.7 95.9v5.3M328.7 84.1v3.8M328.7 82.6h22.8"/>
<path d="M328.7 87.9h22.8M328.7 95.9h22.8M328.7 84.1h22.8M351.5 87.9a4.1 4.1 0 0 1 .2 2.6v5.2l-.2 .2M351.5 87.9v8M351.5 82.6v1.5M351.5 95.9v5.3M351.5 84.1v3.8M351.7 82.5v1.4l-.2 .2M351.7 95.8v5.5M351.7 83.9v4.1M89.9 112l-.3 .2"/>
<path d="M89.9 112l-.1 .4-.2-.2M91.6 110.9v.3a1.3 1.3 0 0 1-1.7 .8M91.6 110.9h.4M92 110.9a1.78 1.78 0 0 1-2.8 1.2v.4M92 110.9h.4M92.4 110.9a2.09 2.09 0 0 1-3.2 1.6M96.1 106l7.8-2.8a8.5 8.5 0 0 1 5.1 13.9l-7.9 2.8a8.5 8.5 0 0 1-5-13.9zM96.2 106a8.4 8.4 0 0 0-.2 10.8l2.9 1.1M98 101.6a10.9 10.9 0 0 0-6.4 9.3M98 101.6l.2 .4M98.2 102a10.5 10.5 0 0 0-6.2 8.9M98.2 102l.1 .4"/>
<path d="M98.3 102.4a10.1 10.1 0 0 0-5.9 8.5M98.9 117.9l2.3 .8M98.9 117.9l.3 .1M100.9 118.7h.3M101.2 118.7l1.6 .6M102.2 103.8l1.6 .6M103.8 104.4h.1M103.8 104.4a7.3 7.3 0 0 0-8.1 4.7 7.3 7.3 0 0 0 3.2 8.8M103.8 104.4l2.3 .8M105.9 105.1l.2 .1M106.1 105.2a7.3 7.3 0 0 1 3.3 8.8 7.3 7.3 0 0 1-8.2 4.7M106.1 105.2l2.9 1.1a8.4 8.4 0 0 1-.2 10.8"/>
<path d="M106.7 102.4a10.1 10.1 0 0 1 5.8 7.6M106.9 102a10.5 10.5 0 0 1 6 7.9M106.9 102l-.2 .4M107 101.6a10.9 10.9 0 0 1 6.3 8.3M107 101.6l-.1 .4M108.8 119.8a4 4 0 0 0-4.5 1.4M108.8 119.8h.4M108.8 119.8l-.1 .3M108.9 119.4h.3M108.9 119.4a4.4 4.4 0 0 0-4.9 1.6M108.9 119.4l-.1 .4M109.2 119.8l1 .3 1.3 .9"/>
<path d="M109.2 119.8l-.1 .4M109.2 119.4l1.6 .6 1.6 1.6M109.2 119.4v.4M112.5 110a4.4 4.4 0 0 0 4.4 3.7M112.9 109.9a4 4 0 0 0 3 3.3M112.9 109.9l-.4 .1M113.3 109.9l.7 1.6 .9 .8 1.1 .5M113.3 109.9h-.4M115.9 113.2l1 .5M116 112.8l-.1 .4M116.9 113.7a9.1 9.1 0 0 1 13.2 4.6 9.1 9.1 0 0 1-6.9 12.2 9.1 9.1 0 0 1-10.8-8.9M117.1 112.7l-1.1 .1"/>
<path d="M117.1 112.7l.2 .3M117.1 112.7a9.9 9.9 0 0 1 13.8 5.6 9.9 9.9 0 0 1-7.4 12.9 9.9 9.9 0 0 1-11.8-8.9M117.2 116.5h8.6a7 7 0 0 1 0 10h-8.6a7 7 0 0 1 0-10zM117.3 113l-1.4 .2M117.3 113a9.5 9.5 0 0 1 13.2 5.4 9.5 9.5 0 0 1-7 12.4 9.5 9.5 0 0 1-11.4-8.5M117.3 113l-.4 .7M118.3 118.8l1.6 1.3M119.4 119.7l-1.9 .5M121.5 117.3a4.8 4.8 0 0 0-.6 7l2.2 1.2M124.5 118.6a4.5 4.5 0 0 0 0 5.9M136.3 103.9a2.45 2.45 0 0 0-1.8 1.8 4.2 4.2 0 0 0 1.3 4.8h.5M136.3 117.2a2.45 2.45 0 0 0-1.8 1.8 4.2 4.2 0 0 0 1.4 4.8h.4"/>
<path d="M136.3 119.8v1.4M136.3 119.8l.4 .2M136.4 106.5l.3 .1M136.4 119.8l.3 .1M136.6 107.8l.4 .7M136.7 107.7l-.4 .2M136.7 106.7l-.4-.2v1.4M136.7 107.8l-.4 .1M136.8 108.7l1.2 .7 .3 .1 .1-.4M136.8 119l.3 .2M136.8 119l.4 .2M137 105.8l-.4 .8"/>
<path d="M137 119.2l-.4 .7M137.1 108.4l-.3 .3 .4-.2M137.2 105.8l-.4-.2 .3 .3M138 104.9l-1.2 .7M138 118.3l-1.2 .7M138 118.3l.1 .4M138 118.3v.4M138.1 105.3l-.1-.4v.4M138.4 109.2h.3M138.9 105.2h-.8M138.9 118.6h-.8M139 105l-.1 .3"/>
<path d="M139 118.3l-.1 .4M139 105.3v-.4l1.2 .7M139 118.7v-.4l1.2 .7M139.8 108.5l.4 .2M139.9 108.4l.3 .3M140 105.8l.4 .8M140 119.2l.4 .7M140.2 105.6l-.4 .2M140.2 108.7l-1.2 .7-.3 .1v-.4M140.2 105.6l-.3 .3M140.2 119l-.3 .2M140.3 107.8l.4 .1"/>
<path d="M140.4 107.6l.3 .3M140.4 107.8l-.4 .7M140.7 106.5l-.3 .2M140.7 106.5v1.4M140.7 106.5l-.4 .1M140.7 119.8l-.3 .2M140.7 119.8v1.4M140.7 119.8l-.4 .1M140.8 103.9h.4a4.2 4.2 0 0 1 0 6.6h-.4M140.8 117.2h.4a4.2 4.2 0 0 1 0 6.6h-.4M150.8 117.1l.4 .1M150.8 117.1a33.6 33.6 0 0 1-54.6 5.5"/>
<path d="M151.2 117.2a34 34 0 0 1-55.3 5.6M151.2 117.2l.3 .1M151.5 117.3a34.4 34.4 0 0 1-55.8 5.9M151.5 117.3l.2 .3M151.7 117.6a34.7 34.7 0 0 1-56.3 5.8M153.5 118l.5 .2M153.5 118h.6M154.1 118l-.1 .2M258.7 101.4h46M262.8 104.4a3.6 3.6 0 0 0-3.2 3.8 3.6 3.6 0 0 0 3.6 3.4M263.2 106.5v5.1M263.2 111.6h41.5"/>
<path d="M264 103.3a1.99 1.99 0 0 0-1.3 1.9 1.99 1.99 0 0 0 1.3 1.9M264 116.6a1.99 1.99 0 0 0-1.3 1.9 1.99 1.99 0 0 0 1.3 1.9M264 103.3v3.8M264 103.3h3.5v3.8h-3.5M264 116.6v3.8M264 116.6h3.5v3.8h-3.5M267.5 117.2h1M267.5 103.9h1M267.5 106.5h1M267.5 119.8h1M268.5 106.8h.9M268.5 106.7l1.9 .2"/>
<path d="M268.5 106.7v.1M269.4 106.7v.1M269.4 106.9h.1M270.4 106.9h.1M270.4 103.5h-1.9v3.2M270.4 116.8v3.4M270.4 103.5v3.4M270.4 116.8h-1.9v3.2M270.5 116.8h-.1M270.5 103.5h-.1M270.5 106.9a53.7 53.7 0 0 0 15.9 0M270.5 116.8v3.4"/>
<path d="M270.5 103.5v3.4M270.5 103.5h.4M270.5 116.8l.4 .1M270.5 116.8h.1M270.5 103.5h.1M270.6 105.9l.4 .3M270.6 119.2l.4 .4M270.9 103.5a51.4 51.4 0 0 1 15.1 0M270.9 103.5h-.4M270.9 103.5a51.1 51.1 0 0 1 15.1 0M270.9 103.9a123.6 123.6 0 0 1 15.1 0M270.9 103.9l-.4 .4 .4 .6a101.4 101.4 0 0 1 15.2 0l.3-.5-.4-.5"/>
<path d="M270.9 106.5l-.4-.4 .4-.5a89.7 89.7 0 0 0 15.2 .1l.3 .4-.4 .4M270.9 106.5a104.4 104.4 0 0 0 15.1 0M270.9 116.8a51.4 51.4 0 0 1 15.1 0M270.9 116.8h-.4M270.9 116.9a51.1 51.1 0 0 1 15.1 0M270.9 117.3a123.6 123.6 0 0 1 15.1 0M270.9 117.3l-.4 .4 .4 .5a101.4 101.4 0 0 1 15.2 0l.3-.5-.4-.4M270.9 119.9l-.4-.4 .4-.5a89.7 89.7 0 0 0 15.2 0l.3 .5-.4 .4M270.9 119.9a104.4 104.4 0 0 0 15.1 0M270.9 117.3l.1 .3M270.9 116.8v.1M270.9 103.9l.1 .3"/>
<path d="M270.9 103.5h.1M271 104.2l-.4 .2v.3M271 104.2a111 111 0 0 1 15 0M271 106.2a95.7 95.7 0 0 0 15 0M271 117.6l-.4 .2v.2M271 117.6a111 111 0 0 1 15 0M271 119.6a95.7 95.7 0 0 0 15 0M271 119.6l-.1 .3M271 106.2l-.1 .3M286 104.2l.3 .2v.3M286 117.6l.3 .2v.2M286 119.6v.3"/>
<path d="M286 106.2v.3M286 103.5h.4M286 116.8h.4M286 117.3v.3M286 116.8v.1M286 103.9v.3M286 103.5h.1M286.4 105.8l-.4 .4M286.4 119.1l-.4 .5M286.4 116.8h.1M286.4 103.5h.1M286.4 103.5h-.4"/>
<path d="M286.4 116.8l-.4 .1M286.4 116.8v3.4M286.4 103.5v3.4M286.5 106.9h-.1M286.5 103.5h2v3.2M286.5 116.8v3.4M286.5 103.5v3.4M286.5 116.8h2v3.2M287.5 106.9h.1M287.6 106.8h.9M287.6 106.7v.1M288.5 117.2h1"/>
<path d="M288.5 103.9h1M288.5 106.5h1M288.5 119.8h1M288.5 106.7l-2 .2M288.5 106.7v.1M304.7 107.2v2.1a11 11 0 0 0 .2 4.5 1.44 1.44 0 0 0 1.8 .4 1.44 1.44 0 0 0 .8-1.6v-3.8M305.7 103.2h-16.2v4h16.2M305.7 116.5h-16.2v4h16.2M307.5 111.6h.1M307.5 101.4h.1v.4M307.6 108.5l.1 6.1M307.7 116.6v17.6l.1 .4 .5 .2"/>
<path d="M307.7 115.5a1.03 1.03 0 0 0-1.3-.9 1.03 1.03 0 0 0-.7 1.3v2.6a7.3 7.3 0 0 0 .3 3.7 1 1 0 0 0 1.1 .2 1 1 0 0 0 .6-.9M307.7 102.2a1.03 1.03 0 0 0-1.3-1 1.03 1.03 0 0 0-.7 1.4v2.6a7.3 7.3 0 0 0 .3 3.7 1 1 0 0 0 1.1 .2 1 1 0 0 0 .6-.9M307.7 116.6l.6 .3M307.7 116.6l.6 .1M308.3 116.9v17.9M308.3 116.7v.2M308.3 116.9h18.8M308.3 116.7h18.8M327.1 116.9v17.9M327.1 116.7v.2M327.7 116.6v17.6l-.2 .4-.4 .2M327.7 100.2a1 1 0 0 0 1 1"/>
<path d="M327.7 113.5a1 1 0 0 0 1 1M327.7 110.5a1 1 0 0 0 1 1M327.7 116.6l-.6 .3M327.7 116.6l-.6 .1M328.7 109.2a1 1 0 0 0-1 1M328.7 101.2v8M328.7 114.5v8M328.7 111.5v3M328.7 109.2v2.3M328.7 101.2h22.8M328.7 109.2h22.8M328.7 114.5h22.8"/>
<path d="M328.7 111.5h22.8M351.5 101.2a4.1 4.1 0 0 1 .2 2.6v5.2l-.2 .2M351.5 114.5a4.1 4.1 0 0 1 .2 2.7v5.1l-.2 .2M351.5 111.5l.2 .2v2.9M351.5 101.2v8M351.5 114.5v8M351.5 111.5v3M351.5 109.2v2.3M351.7 109.1v2.6M95.7 123.2l-.3 .2M96.2 122.6l-.4-.1 .1 .3M96.2 122.6l-.3 .2"/>
<path d="M98.1 121.5a1.39 1.39 0 0 0-1.9 1.1M98.1 121.5l2.6 .8 2 .2M98.3 121.1a1.92 1.92 0 0 0-2.6 2.1M98.3 121.1l2.4 .8 2 .2M98.3 121.1l-.2 .4M98.4 120.8l2.4 .7 1.9 .2M98.4 120.8a2.19 2.19 0 0 0-2.3 .3 2.19 2.19 0 0 0-.7 2.3M98.4 120.8l-.1 .3M102.7 121.7v.4M102.7 122.1v.4M104 121l-.6 .5-.7 .2M104 121l.3 .2"/>
<path d="M104.3 121.2l-.6 .5-1 .4M104.3 121.2l.3 .2M104.6 121.4l-1 .9-.9 .2M108.7 120.1a3.6 3.6 0 0 0-4.1 1.3M108.7 120.1l.4 .1M109.1 120.2l1.4 .5 .7 .6M109.5 122.4l-4.2 1.5M111.2 121.3l.5 1M111.5 121l.6 1.3M111.5 121l-.3 .3M111.5 121l.9 .6M111.7 122.3h.4"/>
<path d="M112.4 121.6l-.3 .7M119.9 122.7l-2.2 .5M125.5 120.2a3.1 3.1 0 0 0 0 2.7M136.6 121.1l.4 .8M136.7 121l-.4 .2M136.7 121.1l-.4 .1M136.8 122.1l1.2 .7h.4v-.4M137.1 121.8l-.3 .3M137.2 121.9l-.4 .2M138.7 122.5h-.3M139.9 121.8l.3 .3-.3-.2M140.2 122.1l-1.2 .7h-.3v-.4"/>
<path d="M140.3 121.1l.4 .1M140.4 121l.3 .2M140.4 121.1l-.4 .8M268.5 120.1l1.9 .1M268.5 120h1v.2M268.5 120v.1M268.5 120.1h.9M269.4 120.1v.1M269.4 120v.1M270.4 120.2h.1M270.5 120.2a53.7 53.7 0 0 0 15.9 0M286.5 120.2h-.1"/>
<path d="M287.6 120.1v.1M287.6 120v.1M287.6 120.1h.9M288.5 120.1l-2 .1M288.5 120h-1v.2M288.5 120v.1M308.3 134.8h18.8M328.7 122.5a1 1 0 0 0-1 1M328.7 126a1 1 0 0 0-1 1M328.7 122.5v3.5M328.7 122.5h22.8M328.7 126h22.8"/>
<path d="M351.5 122.5v3.5M351.7 122.4v3.4l-.2 .2"/>
<circle cx="107.5" cy="77.5" r="2.3"/>
<circle cx="121.5" cy="79.5" r="4.5"/>
<circle cx="121.5" cy="79.5" r="4.3"/>
<circle cx="102.5" cy="89.6" r="3.6"/>
<circle cx="102.5" cy="89.6" r="6.4"/>
<circle cx="138.5" cy="80.5" r="6.1"/>
<circle cx="138.5" cy="80.5" r="5.2"/>
<circle cx="138.5" cy="80.5" r="1.9"/>
<circle cx="138.5" cy="80.5" r="5.7"/>
<circle cx="138.5" cy="80.5" r="4"/>
<circle cx="138.5" cy="93.8" r="6"/>
<circle cx="138.5" cy="93.9" r="1.9"/>
<circle cx="138.5" cy="93.8" r="5.2"/>
<circle cx="138.5" cy="93.8" r="5.7"/>
<circle cx="138.5" cy="93.9" r="4"/>
<circle cx="102.5" cy="111.6" r="3.6"/>
<circle cx="102.5" cy="111.6" r="6.4"/>
<circle cx="121.5" cy="100.5" r="9.9"/>
<circle cx="121.5" cy="100.5" r="9.1"/>
<circle cx="121.5" cy="100.5" r="3.6"/>
<circle cx="121.5" cy="100.5" r="9.5"/>
<circle cx="121.5" cy="100.5" r="6.4"/>
<circle cx="138.5" cy="107.2" r="5.3"/>
<circle cx="138.5" cy="107.2" r="6"/>
<circle cx="138.5" cy="107.2" r="1.9"/>
<circle cx="138.5" cy="107.2" r="4"/>
<circle cx="138.5" cy="107.2" r="5.7"/>
<circle cx="145.9" cy="100.5" r="2.3"/>
<circle cx="107.5" cy="123.5" r="2.3"/>
<circle cx="121.5" cy="121.5" r="4.5"/>
<circle cx="121.5" cy="121.5" r="4.3"/>
<circle cx="138.5" cy="120.5" r="1.9"/>
<circle cx="138.5" cy="120.5" r="6.1"/>
<circle cx="138.5" cy="120.5" r="5.3"/>
<circle cx="138.5" cy="120.5" r="5.7"/>
<circle cx="138.5" cy="120.5" r="4"/>
</g>
<g fill="none" stroke="#000" stroke-width=".7">
<path d="M0 0h10v5h-5v5h-5zM20 10h390v277h-390zM184 10v8.6h-164M260.3 10.4h149.9v27h-149.9zM260.3 16.4h149.9M271.5 10.4v27M308.5 10.4v27M357.2 10.4v27M383.2 10.4v27M410 0h10v10h-5v-5h-5zM260.3 23.4h149.9M260.3 30.4h149.9"/>
<path d="M410 179.9h-187.6v47M278.7 231.1h-56.5v55.9M323 231v17M372.3 231.2v16.7M410 226.9h-187.7v4.3h187.7M20 242.9h53v44.1M20 250.2h53M20 257.6h53M48 242.9v44.1M222.2 252.3h56.5M278.7 248h52.5M278.7 255h52.5"/>
<path d="M290.7 248v28M312.7 248v28M331.2 247.9h78.8M331.2 256.9h78.8M20 265h53M20 272.3h53M20 279.7h53M278.7 260.3h52.5M278.7 265.5h52.5M278.7 270.8h52.5M278.7 276h52.5M331.2 267.9h78.8"/>
<path d="M331.2 279.2h78.8M350.3 279.2v7.8M366.3 279.2v7.8M397.2 267.9v19.1M0 287h5v5h5v5h-10zM278.7 287v-56h52.5v56M410 292h5v-5h5v10h-10z"/>
</g>
<text font-size="8" x="246.5" y="245.2">ATHER</text>
<g font-size="5.9">
<text x="338" y="266.6">VEHICLE INLET HARNESS (3.6 KW)</text>
<text x="344.9" y="277.9">BE0802A004MNN</text>
<text x="402.4" y="277.9">C</text>
</g>
<text font-size="5.3" x="31.2" y="285.1">Ⓐ</text>
<g font-size="5.2">
<text x="63.1" y="39.4">SIGNAL 'O' RING(4 NO'S)</text>
<text x="302.4" y="45.1">SIGNAL TERMINAL ASSEMBLY (4 NO'S)</text>
<text x="149" y="54.6">DC TERMINAL VEHICLE INLET (2 NO'S)</text>
<text x="28.2" y="83">DC 'O' RING (2 NO'S)</text>
</g>
<g font-size="5.1">
<text x="63.1" y="43.6">APN: 340A0017962</text>
<text x="302.4" y="49.3">APN : 340A0021195</text>
<text x="42.4" y="55.3">AC 'O' RING</text>
<text x="42.4" y="59.5">APN: 340A0017961</text>
<text x="149" y="58.8">APN : BE0802Z002ANN</text>
<text x="28.2" y="87.2">APN :340A0017961</text>
<text x="173.9" y="120.4">AC TERMINAL VEHICLE INLET</text>
<text x="173.9" y="124.6">APN : 340A0017881</text>
<text x="333.3" y="153">VEHICLE INLET BACKSHELL</text>
<text x="333.3" y="157.2">APN : BE0802Z001ANN</text>
</g>
<g font-size="4.9">
<text x="36.3" y="9.3">1</text>
<text x="83.8" y="9.3">2</text>
<text x="133.8" y="9.3">3</text>
<text x="183.8" y="9.3">4</text>
<text x="233.8" y="9.3">5</text>
<text x="283.8" y="9.3">6</text>
<text x="333.8" y="9.3">7</text>
<text x="386.3" y="9.3">8</text>
<text x="262.1" y="15.2">REV</text>
<text x="275.1" y="15.2">ECN / ECR NO</text>
<text x="319.3" y="15.2">DESCRIPTION</text>
<text x="365" y="15.2">DATE</text>
<text x="391" y="15.2">APPD</text>
<text x="264.5" y="21.7">A</text>
<text x="289.5" y="21.7">-</text>
<text x="309.6" y="21.7">PRODUCTION RELEASE</text>
<text x="358.8" y="21.7">25/05/2022</text>
<text x="388.9" y="21.7">ROHAN</text>
<text x="16" y="28.5">A</text>
<text x="264.5" y="28.7">B</text>
<text x="289.5" y="28.7">-</text>
<text x="309.6" y="28.7">SOLIDWORKS TO NX MIGRATION</text>
<text x="369.6" y="28.7">-</text>
<text x="396.1" y="28.7">-</text>
<text x="411" y="28.5">A</text>
<text x="264.4" y="35.7">C</text>
<text x="279.9" y="35.7">PCI-14099</text>
<text x="309.6" y="35.7">BACKSHELL DRAWING UPDATE</text>
<text x="359.2" y="35.7">31-08-2023</text>
<text x="388.9" y="35.7">ROHAN</text>
<text x="16" y="75.2">B</text>
<text x="411" y="75.2">B</text>
<text x="15.9" y="125.3">C</text>
<text x="410.9" y="125.3">C</text>
<text x="15.9" y="175.3">D</text>
<text x="410.9" y="175.3">D</text>
<text x="223.6" y="185.2">NOTES</text>
<text x="16" y="225.3">E</text>
<text x="411" y="225.3">E</text>
<text x="298.2" y="244.2">NA</text>
<text x="349.5" y="244.2">NA</text>
<text x="21.7" y="248.3">DATUM A</text>
<text x="21.7" y="255.7">DATUM B</text>
<text x="366.2" y="255.7">450X</text>
<text x="21.7" y="263.1">DATUM C</text>
<text x="16.2" y="272">F</text>
<text x="30.5" y="270.3">SC</text>
<text x="411.2" y="272">F</text>
<text x="36.3" y="291.3">1</text>
<text x="83.8" y="291.3">2</text>
<text x="133.8" y="291.3">3</text>
<text x="183.8" y="291.3">4</text>
<text x="233.8" y="291.3">5</text>
<text x="283.8" y="291.3">6</text>
<text x="333.8" y="291.3">7</text>
<text x="384.7" y="291.3">A3</text>
</g>
<text font-size="3.7" x="389" y="243.7">NA</text>
<g font-size="2.9">
<text x="243.3" y="230.1">THIS DRAWING IS PROPERTY OF ATHER ENERGY PVT LTD. UNAUTHORISED REPRODUCTION IN WHOLE OR IN PART IS PROHIBITED.</text>
<text x="279.5" y="235.1">MATERIAL:</text>
<text x="323.8" y="235.1">UNIT:</text>
<text x="332" y="235.1">HEAT TREATMENT:</text>
<text x="373" y="235.1">FINISH:</text>
<text x="325" y="243.6">MM</text>
<text x="298.9" y="252.6">NAME</text>
<text x="319.6" y="252.6">DATE</text>
<text x="281.8" y="264">ENGG</text>
<text x="281.8" y="258.7">DRAFT</text>
<text x="296.8" y="258.7">MAHARAJ</text>
<text x="297.8" y="264">CHETAN</text>
<text x="316.9" y="258.7">31-08-2023</text>
<text x="316.9" y="264">31-08-2023</text>
<text x="332" y="260">TITLE:</text>
<text x="282.7" y="269.2">NPD</text>
<text x="297.8" y="269.2">CHETAN</text>
<text x="316.9" y="269.2">31-08-2023</text>
<text x="282.1" y="274.4">APPD</text>
<text x="298.1" y="274.5">ROHAN</text>
<text x="316.9" y="274.5">31-08-2023</text>
<text x="332.1" y="271.1">DRAWING NO:</text>
<text x="332.1" y="284.2">SHEET 2 OF 2</text>
<text x="351" y="284.2">SCALE 1:5</text>
<text x="367.1" y="284.2">WEIGHT (Kg):</text>
<text x="387.1" y="284.2">0.265</text>
<text x="398" y="284.2">SIZE: A3</text>
</g>
<text font-size="2.8" x="398.2" y="271.1">REV NO:</text>
<text font-size="2.6" x="332" y="250.4">PROJECT:</text>
<text font-size="2.2" x="293.4" y="286.4">THIRD ANGLE PROJECTION</text>
</svg>
